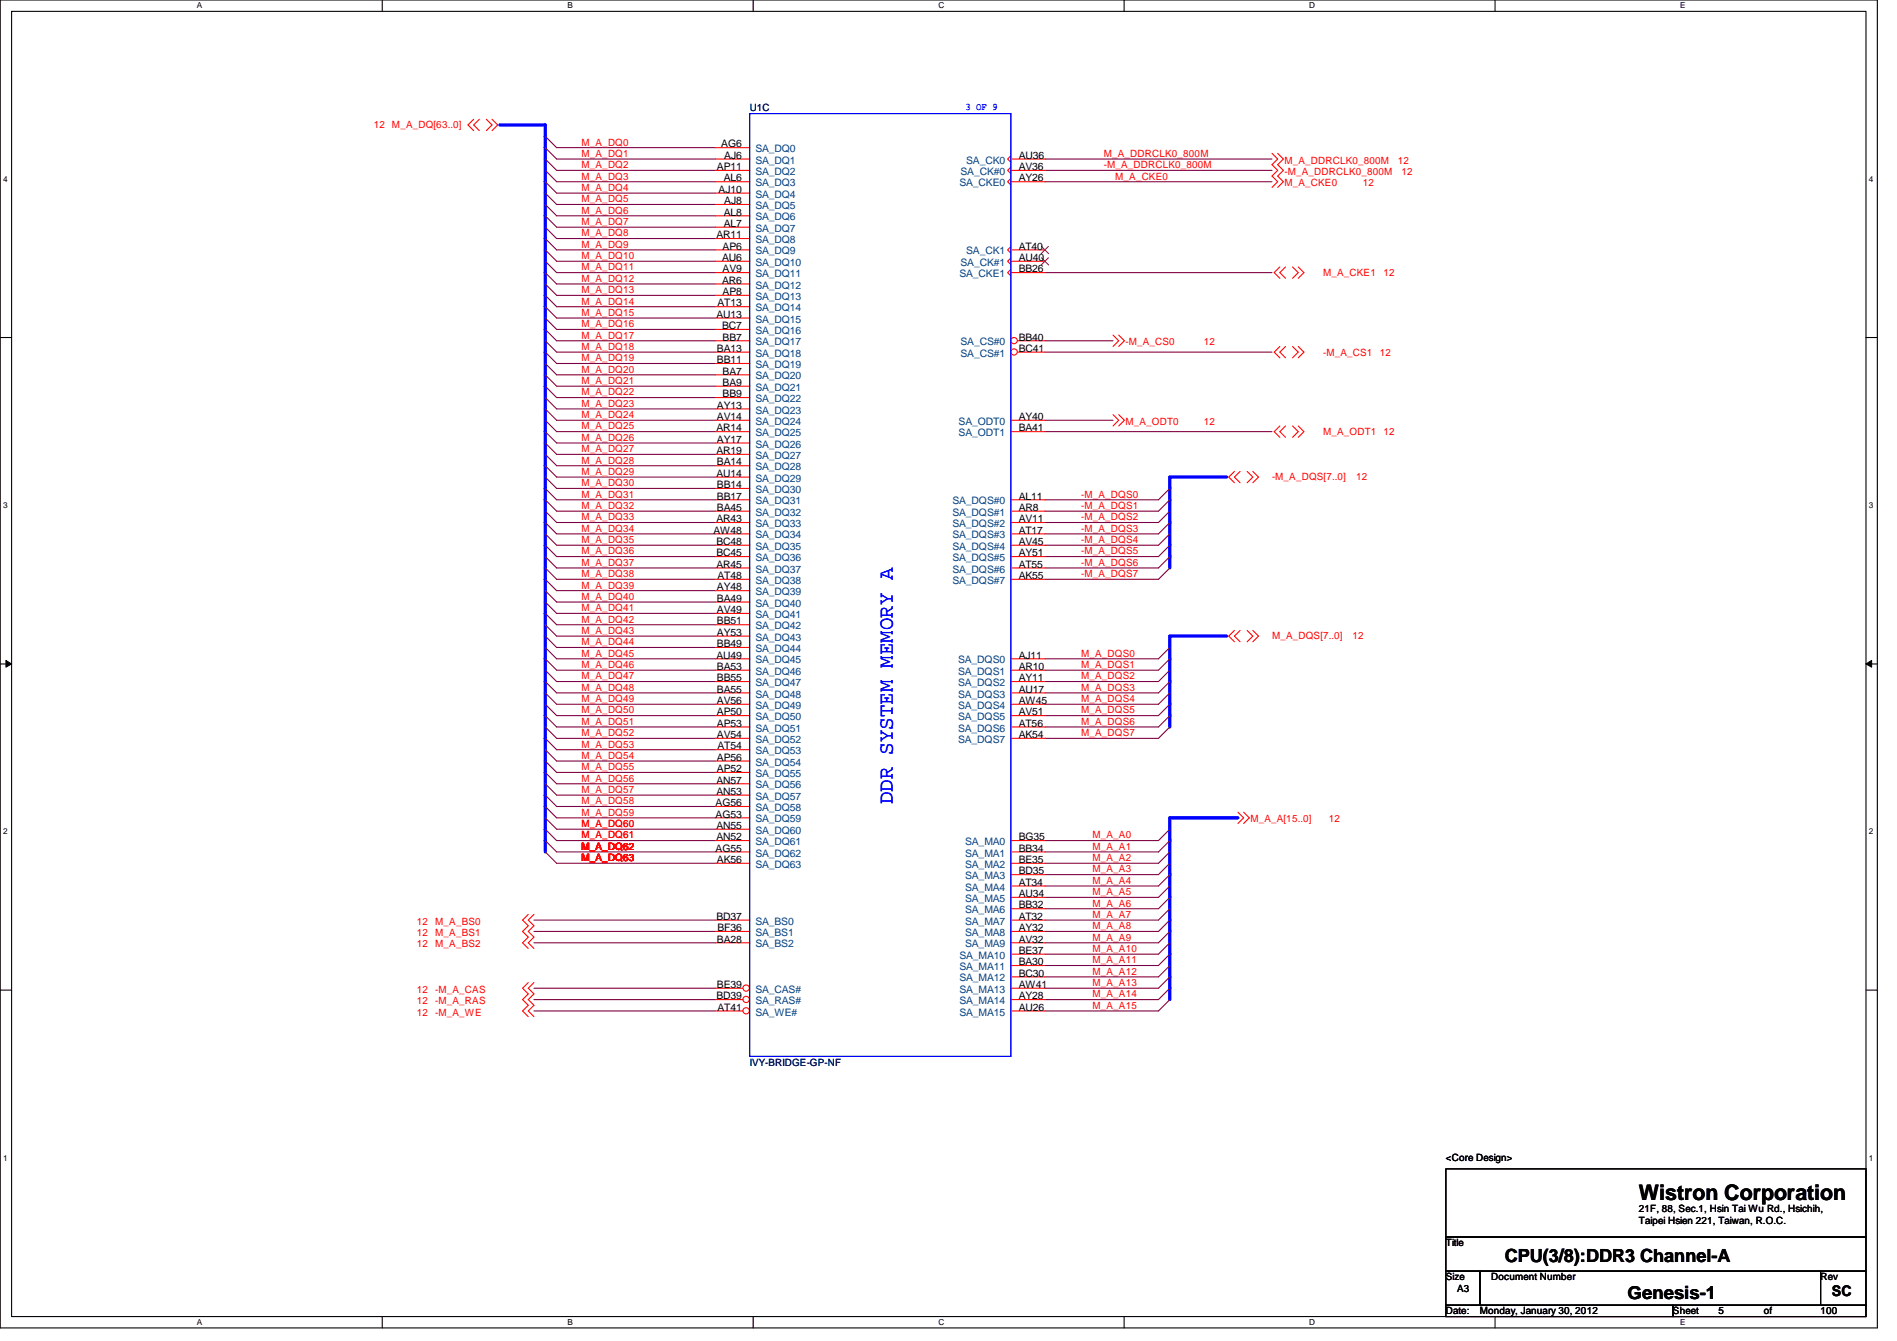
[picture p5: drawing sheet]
<svg xmlns="http://www.w3.org/2000/svg" width="297mm" height="210mm" viewBox="0 0 297 210" stroke-linecap="round" stroke-linejoin="round" font-family="sans-serif">
<path d="M0 0h294v207.9h-294zM1.8 1.8h290.4v204.3h-290.4z" fill="none" stroke="#000" stroke-width=".17"/>
<g fill="#fff">
<path d="M30.8 .2h.8v1.4h-.8z"/>
<path d="M30.8 206.2h.8v1.4h-.8z"/>
</g>
<path d="M59.9 0v1.8M59.9 206.1v1.8" fill="none" stroke="#000" stroke-width=".17"/>
<g fill="#fff">
<path d="M88.9 .2h.8v1.4h-.8z"/>
<path d="M88.9 206.2h.8v1.4h-.8z"/>
</g>
<path d="M117.9 0v1.8M117.9 206.1v1.8" fill="none" stroke="#000" stroke-width=".17"/>
<g fill="#fff">
<path d="M146.9 .2h.9v1.4h-.9z"/>
<path d="M146.9 206.2h.9v1.4h-.9z"/>
</g>
<path d="M176 0v1.8M176 206.1v1.8" fill="none" stroke="#000" stroke-width=".17"/>
<g fill="#fff">
<path d="M205 .2h.9v1.4h-.9z"/>
<path d="M205 206.2h.9v1.4h-.9z"/>
</g>
<path d="M234.1 0v1.8M234.1 206.1v1.8" fill="none" stroke="#000" stroke-width=".17"/>
<g fill="#fff">
<path d="M263.1 .2h.8v1.4h-.8z"/>
<path d="M263.1 206.2h.8v1.4h-.8z"/>
<path d="M.5 27.3h.7v1.4h-.7z"/>
<path d="M292.6 27.3h.7v1.4h-.7z"/>
<path d="M.5 78.4h.7v1.4h-.7z"/>
<path d="M292.6 78.4h.7v1.4h-.7z"/>
</g>
<path d="M0 52.8h1.8M292.2 52.8h1.8" fill="none" stroke="#000" stroke-width=".17"/>
<g fill="#fff">
<path d="M.5 129.5h.7v1.4h-.7z"/>
<path d="M292.6 129.5h.7v1.4h-.7z"/>
</g>
<path d="M0 103.9h1.8M292.2 103.9h1.8" fill="none" stroke="#000" stroke-width=".17"/>
<path d="M.9 103.4l.9 .5-.9 .5zM292.2 103.9l.9-.5v1z" fill="#000"/>
<path d="M.9 103.4l.9 .5-.9 .5zM292.2 103.9l.9-.5v1z" fill="none" stroke="#000" stroke-width=".16"/>
<g fill="#fff">
<path d="M.5 180.5h.7v1.4h-.7z"/>
<path d="M292.6 180.5h.7v1.4h-.7z"/>
</g>
<path d="M0 155h1.8M292.2 155h1.8M226.4 183h65.8v10.6h-65.8zM226.4 193.6h65.8v5.4h-65.8zM226.4 199h5.3v5.3h-5.3zM231.7 199h53.4v5.3h-53.4zM285.1 199h7.1v5.3h-7.1zM226.4 204.3h35.6v1.8h-35.6zM262 204.3h30.2v1.8h-30.2z" fill="none" stroke="#000" stroke-width=".17"/>
<g fill="none" stroke="#800040" stroke-width=".17">
<path d="M85.4 21.3l1.8 1.8h24.9M85.4 23.1l1.8 1.8h24.9M85.4 24.9l1.8 1.8h24.9M85.4 26.7l1.8 1.7h24.9M85.4 28.4l1.8 1.8h24.9M85.4 30.2l1.8 1.8h24.9M85.4 32l1.8 1.8h24.9M85.4 33.8l1.8 1.8h24.9M85.4 35.6l1.8 1.7h24.9M85.4 37.3l1.8 1.8h24.9M85.4 39.1l1.8 1.8h24.9M163.6 24.9h35.6"/>
<path d="M163.6 26.7h35.6M163.6 28.4h35.6M85.4 40.9l1.8 1.8h24.9M85.4 42.7l1.8 1.7h24.9M85.4 44.4l1.8 1.8h24.9M85.4 46.2l1.8 1.8h24.9M85.4 48l1.8 1.8h24.9M85.4 49.8l1.8 1.8h24.9M85.4 51.6l1.8 1.7h24.9M85.4 53.3l1.8 1.8h24.9M85.4 55.1l1.8 1.8h24.9M85.4 56.9l1.8 1.8h24.9"/>
<path d="M85.4 58.7l1.8 1.8h24.9M163.6 42.7h35.6M163.6 55.1h35.6M163.6 53.3h10.7M85.4 60.5l1.8 1.7h24.9M85.4 62.2l1.8 1.8h24.9M85.4 64l1.8 1.8h24.9M85.4 65.8l1.8 1.8h24.9M85.4 67.6l1.8 1.7h24.9M85.4 69.3l1.8 1.8h24.9M85.4 71.1l1.8 1.8h24.9M85.4 72.9l1.8 1.8h24.9"/>
<path d="M85.4 74.7l1.8 1.8h24.9M85.4 76.5l1.8 1.7h24.9M85.4 78.2l1.8 1.8h24.9M163.6 67.6h35.6M163.6 65.8h10.7M183.2 76.5l-1.8 1.7h-17.8M183.2 78.2l-1.8 1.8h-17.8M85.4 80l1.8 1.8h24.9M85.4 81.8l1.8 1.8h24.9M85.4 83.6l1.8 1.7h24.9M85.4 85.3l1.8 1.8h24.9M85.4 87.1l1.8 1.8h24.9"/>
<path d="M85.4 88.9l1.8 1.8h24.9M85.4 90.7l1.8 1.8h24.9M85.4 92.5l1.8 1.7h24.9M85.4 94.2l1.8 1.8h24.9M85.4 96l1.8 1.8h24.9M85.4 97.8l1.8 1.8h24.9M85.4 99.6l1.8 1.7h24.9M183.2 80l-1.8 1.8h-17.8M183.2 81.8l-1.8 1.8h-17.8M183.2 83.6l-1.8 1.7h-17.8M183.2 85.3l-1.8 1.8h-17.8M183.2 87.1l-1.8 1.8h-17.8"/>
<path d="M183.2 88.9l-1.8 1.8h-17.8M85.4 101.3l1.8 1.8h24.9M85.4 103.1l1.8 1.8h24.9M85.4 104.9l1.8 1.8h24.9M85.4 106.7l1.8 1.8h24.9M85.4 108.5l1.8 1.7h24.9M85.4 110.2l1.8 1.8h24.9M85.4 112l1.8 1.8h24.9M85.4 113.8l1.8 1.8h24.9M85.4 115.6l1.8 1.7h24.9M85.4 117.3l1.8 1.8h24.9M85.4 119.1l1.8 1.8h24.9"/>
<path d="M183.2 113.8l-1.8 1.8h-17.8M183.2 101.3l-1.8 1.8h-17.8M183.2 103.1l-1.8 1.8h-17.8M183.2 104.9l-1.8 1.8h-17.8M183.2 106.7l-1.8 1.8h-17.8M183.2 108.5l-1.8 1.7h-17.8M183.2 110.2l-1.8 1.8h-17.8M183.2 112l-1.8 1.8h-17.8M85.4 120.9l1.8 1.8h24.9M85.4 122.7l1.8 1.8h24.9M85.4 124.5l1.8 1.7h24.9M85.4 126.2l1.8 1.8h24.9"/>
<path d="M85.4 128l1.8 1.8h24.9M85.4 129.8l1.8 1.8h24.9M85.4 131.6l1.8 1.7h24.9M85.4 133.4l1.8 1.7h24.9M183.2 129.8l-1.8 1.8h-17.8M183.2 131.6l-1.8 1.7h-17.8M183.2 133.3l-1.8 1.8h-17.8M183.2 135.1l-1.8 1.8h-17.8M183.2 136.9l-1.8 1.8h-17.8M183.2 138.7l-1.8 1.8h-17.8M83.6 156.5h28.5M83.6 158.2h28.5"/>
<path d="M83.6 144h28.5M83.6 145.8h28.5M83.6 147.6h28.5M83.6 154.7h28.5M183.2 140.5l-1.8 1.7h-17.8M183.2 142.2l-1.8 1.8h-17.8M183.2 144l-1.8 1.8h-17.8M183.2 145.8l-1.8 1.8h-17.8M183.2 147.6l-1.8 1.8h-17.8M183.2 149.4l-1.8 1.7h-17.8M183.2 151.1l-1.8 1.8h-17.8M183.2 152.9l-1.8 1.8h-17.8"/>
<path d="M183.2 154.7l-1.8 1.8h-17.8M183.2 156.5l-1.8 1.7h-17.8"/>
</g>
<path d="M78.3 19.6h7.1v113.7M192.1 74.7h-8.9v14.2M192.1 99.6h-8.9v14.2M193.8 128h-10.6v28.5" fill="none" stroke="#00f" stroke-width=".51"/>
<g fill="none" stroke="#f00" stroke-width=".17">
<path d="M74.2 18.7l-.9 .9 .9 .8M75.1 18.7l-.9 .9 .9 .8M76.2 18.7l.8 .9-.8 .8M77 18.7l.9 .9-.9 .8M158.3 24.4l-.5 .5 .5 .5M158.3 38.6l-.5 .5 .5 .5M158.3 26.2l-.5 .5 .5 .5M158.3 27.9l-.5 .5 .5 .6M158.3 24.9h5.3M158.3 39.1h5.3M158.3 26.7h5.3M158.3 28.4h5.3"/>
<path d="M199.2 24l.9 .9-.9 .9 .9 .9-.9 .9 .9 .8-.9 .9M200.1 24l.9 .9-.9 .9 .9 .9-.9 .9 .9 .8-.9 .9M158.3 40.4l-.5 .5 .5 .5M158.3 42.2l-.5 .5 .5 .5M158.3 40.9h5.3M158.3 42.7h5.3M174.3 52.5l.9 .8-.9 .9M175.2 52.5l.9 .8-.9 .9M200.4 41.8l-.9 .9 .9 .9M200.4 54.2l-.9 .9 .9 .9M201.3 41.8l-.9 .9 .9 .9M201.3 54.2l-.9 .9 .9 .9"/>
<path d="M202.4 41.8l.9 .9-.9 .9M202.4 54.2l.9 .9-.9 .9M203.3 41.8l.9 .9-.9 .9M203.3 54.2l.9 .9-.9 .9M174.3 64.9l.9 .9-.9 .9M175.2 64.9l.9 .9-.9 .9M193.3 73.8l-.9 .9 .9 .9M194.2 73.8l-.9 .9 .9 .9M195.3 73.8l.9 .9-.9 .9M196.2 73.8l.9 .9-.9 .9M200.4 66.7l-.9 .9 .9 .9M201.3 66.7l-.9 .9 .9 .9"/>
<path d="M202.4 66.7l.9 .9-.9 .9M203.3 66.7l.9 .9-.9 .9M193.3 98.7l-.9 .9 .9 .9M194.2 98.7l-.9 .9 .9 .9M195.3 98.7l.9 .9-.9 .9M196.2 98.7l.9 .9-.9 .9M193.8 127.1l.9 .9-.9 .9M194.7 127.1l.9 .9-.9 .9M82.7 143.1l-.9 .9 .9 .9-.9 .9 .9 .9-.9 .9 .9 .9M82.7 153.8l-.9 .9 .9 .9-.9 .9 .9 .9-.9 .8 .9 .9M83.6 143.1l-.9 .9 .9 .9-.9 .9 .9 .9-.9 .9 .9 .9M83.6 153.8l-.9 .9 .9 .9-.9 .9 .9 .9-.9 .8 .9 .9"/>
</g>
<path d="M163.1 38.6l1.1 1.1M164.2 38.6l-1.2 1.1M163.1 40.3l1.1 1.2M164.2 40.3l-1.2 1.2" fill="none" stroke="#804000" stroke-width=".16"/>
<circle cx="158.8" cy="53.3" r=".5" fill="#fff"/>
<g fill="none" stroke="#f00" stroke-width=".17">
<path d="M159.3 53.3h4.3"/>
<circle cx="158.8" cy="53.3" r=".5"/>
</g>
<circle cx="158.8" cy="55.1" r=".5" fill="#fff"/>
<g fill="none" stroke="#f00" stroke-width=".17">
<path d="M112.1 23.1h5.3M112.1 24.9h5.3M112.1 26.7h5.3M112.1 28.4h5.3M112.1 30.2h5.3M112.1 32h5.3M112.1 33.8h5.3M112.1 35.6h5.3M112.1 37.3h5.3M112.1 39.1h5.3M112.1 55.1h5.3M112.1 40.9h5.3"/>
<path d="M112.1 42.7h5.3M112.1 44.4h5.3M112.1 46.2h5.3M112.1 48h5.3M112.1 49.8h5.3M112.1 51.6h5.3M112.1 53.3h5.3M112.1 56.9h5.3M112.1 58.7h5.3M159.3 55.1h4.3M112.1 65.8h5.3M112.1 67.6h5.3"/>
<path d="M112.1 78.2h5.3M112.1 60.5h5.3M112.1 62.2h5.3M112.1 64h5.3M112.1 69.3h5.3M112.1 71.1h5.3M112.1 72.9h5.3M112.1 74.7h5.3M112.1 76.5h5.3M158.3 65.8h5.3M158.3 67.6h5.3M158.3 78.2h5.3"/>
<path d="M112.1 80h5.3M112.1 81.8h5.3M112.1 85.3h5.3M112.1 87.1h5.3M112.1 88.9h5.3M112.1 90.7h5.3M112.1 83.6h5.3M112.1 92.5h5.3M112.1 94.2h5.3M112.1 96h5.3M112.1 97.8h5.3M112.1 99.6h5.3"/>
<path d="M158.3 80h5.3M158.3 81.8h5.3M158.3 85.3h5.3M158.3 87.1h5.3M158.3 88.9h5.3M158.3 90.7h5.3M112.1 103.1h5.3M112.1 104.9h5.3M112.1 106.7h5.3M112.1 108.5h5.3M112.1 110.2h5.3M112.1 112h5.3"/>
<path d="M112.1 113.8h5.3M112.1 115.6h5.3M112.1 101.3h5.3M112.1 117.3h5.3M112.1 119.1h5.3M158.3 103.1h5.3M158.3 104.9h5.3M158.3 106.7h5.3M158.3 108.5h5.3M158.3 110.2h5.3M158.3 112h5.3M158.3 113.8h5.3"/>
<path d="M158.3 115.6h5.3M112.1 131.6h5.3M112.1 133.3h5.3M112.1 135.1h5.3M112.1 120.9h5.3M112.1 122.7h5.3M112.1 124.5h5.3M112.1 126.2h5.3M112.1 128h5.3M112.1 129.8h5.3M158.3 131.6h5.3M158.3 133.3h5.3"/>
<path d="M158.3 135.1h5.3M158.3 136.9h5.3M158.3 138.7h5.3M158.3 140.5h5.3M158.3 142.2h5.3M158.3 144h5.3M158.3 145.8h5.3M158.3 147.6h5.3M158.3 149.4h5.3M158.3 151.1h5.3M158.3 152.9h5.3M158.3 154.7h5.3"/>
<path d="M158.3 156.5h5.3M158.3 158.2h5.3"/>
<circle cx="158.8" cy="55.1" r=".5"/>
</g>
<circle cx="116.8" cy="154.7" r=".5" fill="#fff"/>
<g fill="none" stroke="#f00" stroke-width=".17">
<path d="M112.1 154.7h4.2"/>
<circle cx="116.8" cy="154.7" r=".5"/>
</g>
<circle cx="116.8" cy="156.4" r=".5" fill="#fff"/>
<g fill="none" stroke="#f00" stroke-width=".17">
<path d="M112.1 156.5h4.2"/>
<circle cx="116.8" cy="156.4" r=".5"/>
</g>
<circle cx="116.8" cy="158.2" r=".5" fill="#fff"/>
<g fill="none" stroke="#f00" stroke-width=".17">
<path d="M158.3 83.6h5.3M112.1 158.2h4.2M112.1 144h5.3M112.1 145.8h5.3M112.1 147.6h5.3"/>
<circle cx="116.8" cy="158.2" r=".5"/>
</g>
<path d="M117.4 17.8h40.9v147.6h-40.9z" fill="none" stroke="#00f" stroke-width=".17"/>
<text font-size="3.3" fill="#00f" x="139.8" y="125.9" transform="rotate(-90 139.8 125.9)">DDR SYSTEM MEMORY A</text>
<text font-size="3.3" x="256.6" y="187.9">Wistron Corporation</text>
<g font-size="2.8">
<text x="235.6" y="197.5">CPU(3/8):DDR3 Channel-A</text>
<text x="254.8" y="203.4">Genesis-1</text>
</g>
<text font-size="2.3" x="286.8" y="202.9">SC</text>
<g font-size="1.6" fill="#000080">
<text x="117.4" y="17.4">U1C</text>
<text x="117.4" y="166.8">IVY-BRIDGE-GP-NF</text>
</g>
<text font-size="1.6" fill="#00f" x="151.2" y="17.2">3 OF 9</text>
<g font-size="1.6" fill="#f00">
<text x="58.5" y="20.1">12 M_A_DQ[63..0]</text>
<text x="91.1" y="22.8">M_A_DQ0</text>
<text x="91.1" y="24.6">M_A_DQ1</text>
<text x="91.1" y="26.3">M_A_DQ2</text>
<text x="91.1" y="28.1">M_A_DQ3</text>
<text x="91.1" y="29.9">M_A_DQ4</text>
<text x="172.8" y="24.6">M_A_DDRCLK0_800M</text>
<text x="172.8" y="26.3">-M_A_DDRCLK0_800M</text>
<text x="174.6" y="28.1">M_A_CKE0</text>
<text x="201.1" y="29.2">M_A_CKE0</text>
<text x="201.1" y="25.6">M_A_DDRCLK0_800M</text>
<text x="201.1" y="27.4">-M_A_DDRCLK0_800M</text>
<text x="213.4" y="29.2">12</text>
<text x="218.9" y="25.6">12</text>
<text x="219.4" y="27.4">12</text>
<text x="91.1" y="31.7">M_A_DQ5</text>
<text x="91.1" y="33.4">M_A_DQ6</text>
<text x="91.1" y="35.2">M_A_DQ7</text>
<text x="91.1" y="37">M_A_DQ8</text>
<text x="91.1" y="38.8">M_A_DQ9</text>
<text x="91.1" y="40.6">M_A_DQ10</text>
<text x="91.1" y="42.3">M_A_DQ11</text>
<text x="91.1" y="44.1">M_A_DQ12</text>
<text x="91.1" y="45.9">M_A_DQ13</text>
<text x="91.1" y="47.7">M_A_DQ14</text>
<text x="207.2" y="43.2">M_A_CKE1</text>
<text x="216.6" y="43.2">12</text>
<text x="91.1" y="49.4">M_A_DQ15</text>
<text x="91.1" y="51.2">M_A_DQ16</text>
<text x="91.1" y="53">M_A_DQ17</text>
<text x="91.1" y="54.8">M_A_DQ18</text>
<text x="91.1" y="56.6">M_A_DQ19</text>
<text x="91.1" y="58.3">M_A_DQ20</text>
<text x="176.2" y="54.1">-M_A_CS0</text>
<text x="188.5" y="54.1">12</text>
<text x="207.2" y="55.7">-M_A_CS1</text>
<text x="216.1" y="55.7">12</text>
<text x="91.1" y="61.9">M_A_DQ22</text>
<text x="91.1" y="63.7">M_A_DQ23</text>
<text x="91.1" y="65.4">M_A_DQ24</text>
<text x="91.1" y="60.1">M_A_DQ21</text>
<text x="91.1" y="67.2">M_A_DQ25</text>
<text x="91.1" y="69">M_A_DQ26</text>
<text x="91.1" y="70.8">M_A_DQ27</text>
<text x="176.2" y="66.5">M_A_ODT0</text>
<text x="188.5" y="66.5">12</text>
<text x="207.2" y="68.1">M_A_ODT1 12</text>
<text x="91.1" y="72.6">M_A_DQ28</text>
<text x="91.1" y="74.3">M_A_DQ29</text>
<text x="91.1" y="76.1">M_A_DQ30</text>
<text x="91.1" y="77.9">M_A_DQ31</text>
<text x="169.3" y="77.9">-M_A_DQS0</text>
<text x="199.2" y="75.1">-M_A_DQS[7..0]</text>
<text x="212.3" y="75.1">12</text>
<text x="91.1" y="79.7">M_A_DQ32</text>
<text x="91.1" y="81.4">M_A_DQ33</text>
<text x="91.1" y="83.2">M_A_DQ34</text>
<text x="169.3" y="79.7">-M_A_DQS1</text>
<text x="169.3" y="81.4">-M_A_DQS2</text>
<text x="169.3" y="83.2">-M_A_DQS3</text>
<text x="91.1" y="85">M_A_DQ35</text>
<text x="91.1" y="86.8">M_A_DQ36</text>
<text x="91.1" y="88.6">M_A_DQ37</text>
<text x="169.3" y="85">-M_A_DQS4</text>
<text x="169.3" y="86.8">-M_A_DQS5</text>
<text x="169.3" y="88.6">-M_A_DQS6</text>
<text x="91.1" y="90.3">M_A_DQ38</text>
<text x="91.1" y="92.1">M_A_DQ39</text>
<text x="91.1" y="93.9">M_A_DQ40</text>
<text x="91.1" y="95.7">M_A_DQ41</text>
<text x="169.3" y="90.3">-M_A_DQS7</text>
<text x="91.1" y="97.5">M_A_DQ42</text>
<text x="91.1" y="99.2">M_A_DQ43</text>
<text x="91.1" y="101">M_A_DQ44</text>
<text x="199.2" y="99.9">M_A_DQS[7..0]</text>
<text x="211.8" y="99.9">12</text>
<text x="91.1" y="102.8">M_A_DQ45</text>
<text x="91.1" y="104.6">M_A_DQ46</text>
<text x="91.1" y="106.3">M_A_DQ47</text>
<text x="169.3" y="102.8">M_A_DQS0</text>
<text x="169.3" y="104.6">M_A_DQS1</text>
<text x="169.3" y="106.3">M_A_DQS2</text>
<text x="91.1" y="108.1">M_A_DQ48</text>
<text x="91.1" y="109.9">M_A_DQ49</text>
<text x="91.1" y="111.7">M_A_DQ50</text>
<text x="91.1" y="113.5">M_A_DQ51</text>
<text x="169.3" y="108.1">M_A_DQS3</text>
<text x="169.3" y="109.9">M_A_DQS4</text>
<text x="169.3" y="111.7">M_A_DQS5</text>
<text x="169.3" y="113.5">M_A_DQS6</text>
<text x="91.1" y="115.2">M_A_DQ52</text>
<text x="91.1" y="117">M_A_DQ53</text>
<text x="91.1" y="118.8">M_A_DQ54</text>
<text x="169.3" y="115.2">M_A_DQS7</text>
<text x="91.1" y="120.6">M_A_DQ55</text>
<text x="91.1" y="122.3">M_A_DQ56</text>
<text x="91.1" y="124.1">M_A_DQ57</text>
<text x="91.1" y="125.9">M_A_DQ58</text>
<text x="91.1" y="127.7">M_A_DQ59</text>
<text x="91.1" y="129.5">M_A_DQ60</text>
<text x="91.1" y="131.2">M_A_DQ61</text>
<text x="171.1" y="131.2">M_A_A0</text>
<text x="195.8" y="128.7">M_A_A[15..0]</text>
<text x="208.1" y="128.7">12</text>
<text x="91.1" y="133">M_A_DQ62</text>
<text x="91.1" y="134.8">M_A_DQ63</text>
<text x="171.1" y="133">M_A_A1</text>
<text x="171.1" y="134.8">M_A_A2</text>
<text x="171.1" y="136.6">M_A_A3</text>
<text x="171.1" y="138.3">M_A_A4</text>
<text x="171.1" y="140.1">M_A_A5</text>
<text x="171.1" y="141.9">M_A_A6</text>
<text x="171.1" y="143.7">M_A_A7</text>
<text x="65.3" y="144.7">12</text>
<text x="65.3" y="146.5">12</text>
<text x="65.3" y="148.3">12</text>
<text x="68.2" y="144.7">M_A_BS0</text>
<text x="68.2" y="146.5">M_A_BS1</text>
<text x="68.2" y="148.3">M_A_BS2</text>
<text x="171.1" y="145.5">M_A_A8</text>
<text x="171.1" y="147.2">M_A_A9</text>
<text x="171.1" y="149">M_A_A10</text>
<text x="65.3" y="155.4">12</text>
<text x="68.2" y="155.4">-M_A_CAS</text>
<text x="171.1" y="150.8">M_A_A11</text>
<text x="171.1" y="152.6">M_A_A12</text>
<text x="171.1" y="154.3">M_A_A13</text>
<text x="65.3" y="157.2">12</text>
<text x="65.3" y="159">12</text>
<text x="68.2" y="157.2">-M_A_RAS</text>
<text x="68.2" y="159">-M_A_WE</text>
<text x="171.1" y="156.1">M_A_A14</text>
<text x="171.1" y="157.9">M_A_A15</text>
</g>
<g font-size="1.6">
<text x="112.9" y="23.1">AG6</text>
<text x="112.3" y="26.6">AP11</text>
<text x="113.3" y="28.4">AL6</text>
<text x="113.4" y="24.8">AJ6</text>
<text x="159.5" y="26.6">AV36</text>
<text x="159.5" y="24.8">AU36</text>
<text x="159.5" y="28.4">AY26</text>
<text x="112.5" y="30.2">AJ10</text>
<text x="113.3" y="33.7">AL8</text>
<text x="113.3" y="35.5">AL7</text>
<text x="113.4" y="32">AJ8</text>
<text x="112.2" y="37.3">AR11</text>
<text x="113.1" y="40.9">AU6</text>
<text x="113.2" y="39.1">AP6</text>
<text x="159.5" y="40.9">AU40</text>
<text x="159.5" y="39.1">AT40</text>
<text x="112.3" y="48">AT13</text>
<text x="113.1" y="44.4">AR6</text>
<text x="113.2" y="42.6">AV9</text>
<text x="113.2" y="46.2">AP8</text>
<text x="159.5" y="42.6">BB26</text>
<text x="112.2" y="49.7">AU13</text>
<text x="113.1" y="51.5">BC7</text>
<text x="113.2" y="53.3">BB7</text>
<text x="159.5" y="53.3">BB40</text>
<text x="112.3" y="55.1">BA13</text>
<text x="112.3" y="56.9">BB11</text>
<text x="113.2" y="58.6">BA7</text>
<text x="159.5" y="55.1">BC41</text>
<text x="112.3" y="64">AY13</text>
<text x="112.3" y="65.7">AV14</text>
<text x="113.2" y="60.4">BA9</text>
<text x="113.2" y="62.2">BB9</text>
<text x="159.5" y="65.7">AY40</text>
<text x="112.2" y="67.5">AR14</text>
<text x="112.2" y="71.1">AR19</text>
<text x="112.3" y="69.3">AY17</text>
<text x="159.5" y="67.5">BA41</text>
<text x="112.2" y="74.6">AU14</text>
<text x="112.3" y="72.9">BA14</text>
<text x="112.3" y="76.4">BB14</text>
<text x="111.7" y="83.5">AW48</text>
<text x="112.2" y="81.7">AR43</text>
<text x="112.3" y="78.2">BB17</text>
<text x="112.3" y="80">BA45</text>
<text x="159.5" y="78.2">AL11</text>
<text x="159.5" y="80">AR8</text>
<text x="159.5" y="81.7">AV11</text>
<text x="159.5" y="83.5">AT17</text>
<text x="112.2" y="85.3">BC48</text>
<text x="112.2" y="87.1">BC45</text>
<text x="112.2" y="88.9">AR45</text>
<text x="159.5" y="85.3">AV45</text>
<text x="159.5" y="87.1">AY51</text>
<text x="159.5" y="88.9">AT55</text>
<text x="112.3" y="92.4">AY48</text>
<text x="112.3" y="94.2">BA49</text>
<text x="112.3" y="96">AV49</text>
<text x="112.3" y="90.6">AT48</text>
<text x="159.5" y="90.6">AK55</text>
<text x="112.3" y="97.7">BB51</text>
<text x="112.3" y="99.5">AY53</text>
<text x="112.3" y="101.3">BB49</text>
<text x="112.2" y="103.1">AU49</text>
<text x="112.3" y="104.9">BA53</text>
<text x="112.3" y="106.6">BB55</text>
<text x="159.5" y="103.1">AJ11</text>
<text x="159.5" y="104.9">AR10</text>
<text x="159.5" y="106.6">AY11</text>
<text x="112.3" y="108.4">BA55</text>
<text x="112.3" y="110.2">AV56</text>
<text x="112.3" y="112">AP50</text>
<text x="112.3" y="113.7">AP53</text>
<text x="159.5" y="108.4">AU17</text>
<text x="159.5" y="110.2">AW45</text>
<text x="159.5" y="112">AV51</text>
<text x="159.5" y="113.7">AT56</text>
<text x="112.3" y="115.5">AV54</text>
<text x="112.3" y="119.1">AP56</text>
<text x="112.3" y="117.3">AT54</text>
<text x="159.5" y="115.5">AK54</text>
<text x="112.2" y="122.6">AN57</text>
<text x="112.2" y="124.4">AN53</text>
<text x="112.3" y="120.9">AP52</text>
<text x="112.1" y="126.2">AG56</text>
<text x="112.1" y="128">AG53</text>
<text x="112.2" y="129.8">AN55</text>
<text x="112.2" y="131.5">AN52</text>
<text x="159.5" y="131.5">BG35</text>
<text x="112.1" y="133.3">AG55</text>
<text x="112.3" y="135.1">AK56</text>
<text x="159.5" y="133.3">BB34</text>
<text x="159.5" y="135.1">BE35</text>
<text x="159.5" y="136.9">BD35</text>
<text x="112.2" y="144">BD37</text>
<text x="159.5" y="138.6">AT34</text>
<text x="159.5" y="140.4">AU34</text>
<text x="159.5" y="142.2">BB32</text>
<text x="159.5" y="144">AT32</text>
<text x="112.3" y="147.5">BA28</text>
<text x="112.3" y="145.8">BF36</text>
<text x="159.5" y="145.8">AY32</text>
<text x="159.5" y="147.5">AV32</text>
<text x="159.5" y="149.3">BE37</text>
<text x="112.3" y="154.6">BE39</text>
<text x="159.5" y="151.1">BA30</text>
<text x="159.5" y="152.9">BC30</text>
<text x="159.5" y="154.6">AW41</text>
<text x="112.2" y="156.4">BD39</text>
<text x="112.3" y="158.2">AT41</text>
<text x="159.5" y="156.4">AY28</text>
<text x="159.5" y="158.2">AU26</text>
<text x="226.4" y="181.7">&lt;Core Design&gt;</text>
<text x="256.6" y="189.7">21F, 88, Sec.1, Hsin Tai Wu Rd., Hsichih,</text>
<text x="256.6" y="191.6">Taipei Hsien 221, Taiwan, R.O.C.</text>
<text x="226.4" y="195.1">Title</text>
<text x="226.4" y="200.4">Size</text>
<text x="228.2" y="202.2">A3</text>
<text x="233.5" y="200.4">Document Number</text>
<text x="285.1" y="200.4">Rev</text>
<text x="226.4" y="205.7">Date:</text>
<text x="231.7" y="205.7">Monday, January 30, 2012</text>
<text x="262" y="205.7">Sheet</text>
<text x="269.1" y="205.7">5</text>
<text x="276.2" y="205.7">of</text>
<text x="285.1" y="205.7">100</text>
</g>
<g font-size="1.6" fill="#004080">
<text x="118.3" y="23.8">SA_DQ0</text>
<text x="118.3" y="25.6">SA_DQ1</text>
<text x="118.3" y="27.4">SA_DQ2</text>
<text x="118.3" y="29.2">SA_DQ3</text>
<text x="150.2" y="29.2">SA_CKE0</text>
<text x="150.4" y="27.4">SA_CK#0</text>
<text x="151.3" y="25.6">SA_CK0</text>
<text x="118.3" y="30.9">SA_DQ4</text>
<text x="118.3" y="32.7">SA_DQ5</text>
<text x="118.3" y="34.5">SA_DQ6</text>
<text x="118.3" y="36.3">SA_DQ7</text>
<text x="118.3" y="38.1">SA_DQ8</text>
<text x="118.3" y="39.8">SA_DQ9</text>
<text x="118.3" y="41.6">SA_DQ10</text>
<text x="150.4" y="41.6">SA_CK#1</text>
<text x="151.3" y="39.8">SA_CK1</text>
<text x="118.3" y="43.4">SA_DQ11</text>
<text x="118.3" y="45.2">SA_DQ12</text>
<text x="118.3" y="46.9">SA_DQ13</text>
<text x="150.2" y="43.4">SA_CKE1</text>
<text x="118.3" y="48.7">SA_DQ14</text>
<text x="118.3" y="50.5">SA_DQ15</text>
<text x="118.3" y="52.3">SA_DQ16</text>
<text x="118.3" y="54.1">SA_DQ17</text>
<text x="118.3" y="55.8">SA_DQ18</text>
<text x="118.3" y="57.6">SA_DQ19</text>
<text x="118.3" y="59.4">SA_DQ20</text>
<text x="150.4" y="54.1">SA_CS#0</text>
<text x="150.4" y="55.8">SA_CS#1</text>
<text x="118.3" y="61.2">SA_DQ21</text>
<text x="118.3" y="62.9">SA_DQ22</text>
<text x="118.3" y="64.7">SA_DQ23</text>
<text x="118.3" y="66.5">SA_DQ24</text>
<text x="118.3" y="68.3">SA_DQ25</text>
<text x="118.3" y="70.1">SA_DQ26</text>
<text x="118.3" y="71.8">SA_DQ27</text>
<text x="150.1" y="66.5">SA_ODT0</text>
<text x="150.1" y="68.3">SA_ODT1</text>
<text x="118.3" y="73.6">SA_DQ28</text>
<text x="118.3" y="75.4">SA_DQ29</text>
<text x="118.3" y="77.2">SA_DQ30</text>
<text x="118.3" y="79">SA_DQ31</text>
<text x="118.3" y="80.7">SA_DQ32</text>
<text x="118.3" y="82.5">SA_DQ33</text>
<text x="149.1" y="79">SA_DQS#0</text>
<text x="149.1" y="80.7">SA_DQS#1</text>
<text x="149.1" y="82.5">SA_DQS#2</text>
<text x="118.3" y="84.3">SA_DQ34</text>
<text x="118.3" y="86.1">SA_DQ35</text>
<text x="118.3" y="87.8">SA_DQ36</text>
<text x="118.3" y="89.6">SA_DQ37</text>
<text x="149.1" y="86.1">SA_DQS#4</text>
<text x="149.1" y="87.8">SA_DQS#5</text>
<text x="149.1" y="89.6">SA_DQS#6</text>
<text x="149.1" y="84.3">SA_DQS#3</text>
<text x="118.3" y="91.4">SA_DQ38</text>
<text x="118.3" y="93.2">SA_DQ39</text>
<text x="118.3" y="95">SA_DQ40</text>
<text x="149.1" y="91.4">SA_DQS#7</text>
<text x="118.3" y="96.7">SA_DQ41</text>
<text x="118.3" y="98.5">SA_DQ42</text>
<text x="118.3" y="100.3">SA_DQ43</text>
<text x="118.3" y="102.1">SA_DQ44</text>
<text x="118.3" y="103.8">SA_DQ45</text>
<text x="118.3" y="105.6">SA_DQ46</text>
<text x="118.3" y="107.4">SA_DQ47</text>
<text x="150" y="103.8">SA_DQS0</text>
<text x="150" y="105.6">SA_DQS1</text>
<text x="150" y="107.4">SA_DQS2</text>
<text x="118.3" y="109.2">SA_DQ48</text>
<text x="118.3" y="111">SA_DQ49</text>
<text x="118.3" y="112.7">SA_DQ50</text>
<text x="150" y="109.2">SA_DQS3</text>
<text x="150" y="111">SA_DQS4</text>
<text x="150" y="112.7">SA_DQS5</text>
<text x="118.3" y="114.5">SA_DQ51</text>
<text x="118.3" y="116.3">SA_DQ52</text>
<text x="118.3" y="118.1">SA_DQ53</text>
<text x="118.3" y="119.8">SA_DQ54</text>
<text x="150" y="114.5">SA_DQS6</text>
<text x="150" y="116.3">SA_DQS7</text>
<text x="118.3" y="121.6">SA_DQ55</text>
<text x="118.3" y="123.4">SA_DQ56</text>
<text x="118.3" y="125.2">SA_DQ57</text>
<text x="118.3" y="127">SA_DQ58</text>
<text x="118.3" y="128.7">SA_DQ59</text>
<text x="118.3" y="130.5">SA_DQ60</text>
<text x="118.3" y="132.3">SA_DQ61</text>
<text x="118.3" y="134.1">SA_DQ62</text>
<text x="118.3" y="135.8">SA_DQ63</text>
<text x="151.1" y="132.3">SA_MA0</text>
<text x="151.1" y="134.1">SA_MA1</text>
<text x="151.1" y="135.8">SA_MA2</text>
<text x="151.1" y="137.6">SA_MA3</text>
<text x="151.1" y="139.4">SA_MA4</text>
<text x="151.1" y="141.2">SA_MA5</text>
<text x="151.1" y="143">SA_MA6</text>
<text x="118.3" y="144.7">SA_BS0</text>
<text x="118.3" y="146.5">SA_BS1</text>
<text x="118.3" y="148.3">SA_BS2</text>
<text x="151.1" y="144.7">SA_MA7</text>
<text x="151.1" y="146.5">SA_MA8</text>
<text x="151.1" y="148.3">SA_MA9</text>
<text x="118.3" y="155.4">SA_CAS#</text>
<text x="150.2" y="150.1">SA_MA10</text>
<text x="150.2" y="151.8">SA_MA11</text>
<text x="150.2" y="153.6">SA_MA12</text>
<text x="150.2" y="155.4">SA_MA13</text>
<text x="118.3" y="157.2">SA_RAS#</text>
<text x="118.3" y="159">SA_WE#</text>
<text x="150.2" y="157.2">SA_MA14</text>
<text x="150.2" y="159">SA_MA15</text>
</g>
<g font-size="1.3">
<text x="30.8" y="1.3">A</text>
<text x="88.9" y="1.3">B</text>
<text x="146.9" y="1.3">C</text>
<text x="205" y="1.3">D</text>
<text x="263.1" y="1.3">E</text>
<text x=".5" y="28.4">4</text>
<text x="292.6" y="28.4">4</text>
<text x=".5" y="79.5">3</text>
<text x="292.6" y="79.5">3</text>
<text x=".5" y="130.6">2</text>
<text x="292.6" y="130.6">2</text>
<text x=".5" y="181.7">1</text>
<text x="292.6" y="181.7">1</text>
<text x="30.8" y="207.4">A</text>
<text x="88.9" y="207.4">B</text>
<text x="146.9" y="207.4">C</text>
<text x="205" y="207.4">D</text>
<text x="263.1" y="207.4">E</text>
</g>
</svg>
